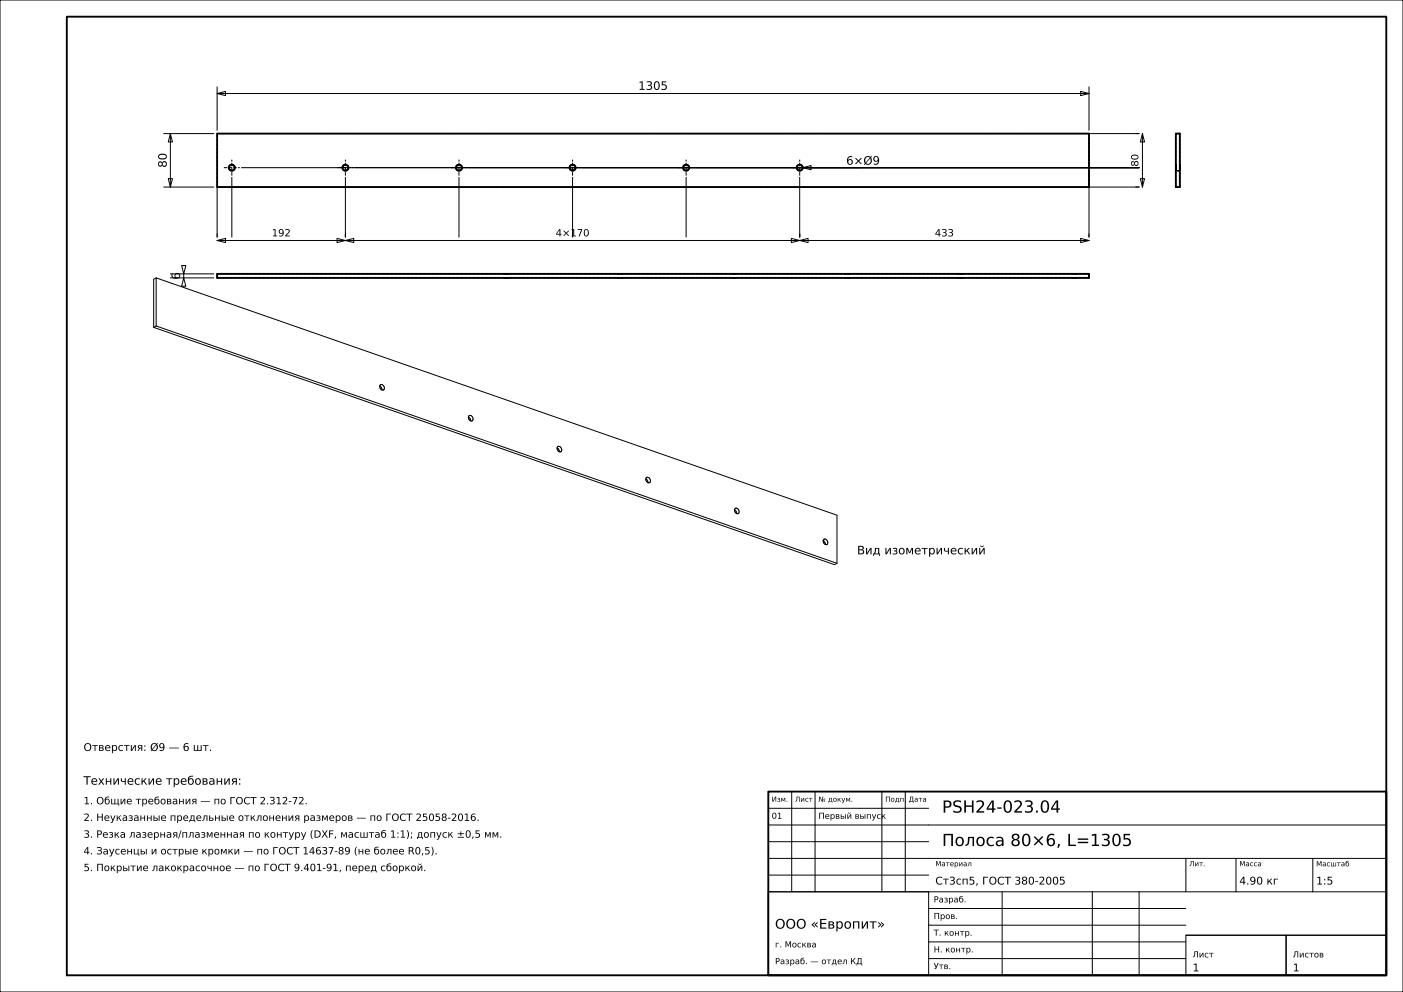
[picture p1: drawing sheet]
<svg xmlns="http://www.w3.org/2000/svg" width="420mm" height="297mm" viewBox="0 0 420 297" stroke-linecap="round" stroke-linejoin="round" font-family="sans-serif">
<g fill="none" stroke="#000" stroke-width=".3">
<path d="M0 0h420v297h-420zM49 40h15M51 40l.6 2.5h-1.2zM51 40v16M65 28l2.5-.6v1.2zM65 26v13M65 28h261M323.5 27.4l2.5 .6-2.5 .6zM326 26v13M326 40h15M342 40l.6 2.5h-1.2zM342 40v16"/>
<path d="M49 56h15M50.4 53.5h1.2l-.6 2.5zM65 56v15M69.4 53.1v17.9M72.3 50.2h268.7M103.4 53.1v17.9M137.4 53.1v17.9M171.4 53.1v17.9M205.4 53.1v17.9M239.4 53.1v17.9M240.3 50.2l2.5-.6v1.2zM341 56h-15v15"/>
<path d="M341.4 53.5h1.2l-.6 2.5zM54.4 79.5h1.2l-.6 2.5zM65 72l2.5-.6v1.2zM65 72h261M100.9 71.4l2.5 .6-2.5 .6zM103.4 72l2.5-.6v1.2zM236.9 71.4l2.5 .6-2.5 .6zM239.4 72l2.5-.6v1.2zM323.5 71.4l2.5 .6-2.5 .6zM46 98l203.8 71.1 .8-.5M46.7 83.2l-.7 .4v14.4M46.7 83.2v14.4"/>
<path d="M46.7 97.6l-.7 .4M46.7 83.2l203.9 71v14.4M46.7 97.6l203.9 71M51 83.2h13M51 82h13M55 83.2l.6 2.5h-1.2zM55 82v1.2M113.7 115.6l.5 .5 .1 .6M113.8 115.3a.85 .85 0 0 1 1.1 .4 .85 .85 0 0 1-.3 1.1 1.06 1.06 0 0 1-.8-1.5zM140.2 124.8l.5 .5 .2 .7M140.3 124.5a.85 .85 0 0 1 1.2 .4 .85 .85 0 0 1-.4 1.2 1.06 1.06 0 0 1-.8-1.6zM166.8 134.1l.5 .5 .1 .7"/>
<path d="M166.9 133.8a.85 .85 0 0 1 1.1 .4 .85 .85 0 0 1-.3 1.1 1.06 1.06 0 0 1-.8-1.5zM193.3 143.3l.5 .5 .2 .7M193.4 143.1a.85 .85 0 0 1 1.2 .3 .85 .85 0 0 1-.4 1.2 1.06 1.06 0 0 1-.8-1.5zM219.9 152.6l.5 .5 .1 .7M220 152.3a.85 .85 0 0 1 1.1 .4 .85 .85 0 0 1-.3 1.1 1.06 1.06 0 0 1-.8-1.5zM246.4 161.9l.5 .4 .2 .7M246.5 161.6a.85 .85 0 0 1 1.2 .3 .85 .85 0 0 1-.4 1.2 1.06 1.06 0 0 1-.8-1.5zM237 237v30M244 237v30M264 237v30M271 237v30M230 257h185"/>
<path d="M230 252h48M230 247h185M230 242h48M355 257v10M370 257v10M393 257v10M230 267h48v25h-48zM230 267h185M230 262h48M278 277h77M278 272h77M300 267v25"/>
<path d="M327 267v25M341 267v25M278 287h77M278 282h77M355 280h30v12h-30zM355 280h60M385 280h30v12h-30z"/>
</g>
<g fill="none" stroke="#000" stroke-width=".56">
<path d="M20 5h395v287h-395zM65 40h261v16h-261zM352 40h1.2v16h-1.2zM65 82h261v1.2h-261zM230 237h185v55h-185z"/>
<circle cx="69.4" cy="50.2" r=".9"/>
<circle cx="103.4" cy="50.2" r=".9"/>
<circle cx="137.4" cy="50.2" r=".9"/>
<circle cx="171.4" cy="50.2" r=".9"/>
<circle cx="205.4" cy="50.2" r=".9"/>
<circle cx="239.4" cy="50.2" r=".9"/>
</g>
<g fill="none" stroke="#000" stroke-width=".3" stroke-dasharray=".7 .5" stroke-linecap="butt">
<path d="M65 40h261M326 40v16M352 40v16M353.2 40h-1.2M65 56v-16M68.5 50.3v-.3M68.5 50l.2-.3M68.6 50.6l-.1-.3M68.7 49.7l.2-.3M68.8 50.9l-.2-.3M68.9 49.4l.3-.1M69.1 51l-.3-.1"/>
<path d="M69.2 49.3h.4M69.4 51.1l-.3-.1M69.6 49.3l.3 .1M69.7 51l-.3 .1M69.9 49.4l.2 .3M70 50.9l-.3 .1M70.1 49.7l.2 .3M70.2 50.6l-.2 .3M70.3 50v.3M70.3 50.3l-.1 .3M102.5 50.3v-.3M102.5 50l.2-.3"/>
<path d="M102.6 50.6l-.1-.3M102.7 49.7l.2-.3M102.8 50.9l-.2-.3M102.9 49.4l.3-.1M103.1 51l-.3-.1M103.2 49.3h.4M103.4 51.1l-.3-.1M103.6 49.3l.3 .1M103.7 51l-.3 .1M103.9 49.4l.2 .3M104 50.9l-.3 .1M104.1 49.7l.2 .3"/>
<path d="M104.2 50.6l-.2 .3M104.3 50v.3M104.3 50.3l-.1 .3M136.5 50.3v-.3M136.5 50l.2-.3M136.6 50.6l-.1-.3M136.7 49.7l.2-.3M136.8 50.9l-.2-.3M136.9 49.4l.3-.1M137.1 51l-.3-.1M137.2 49.3h.4M137.4 51.1l-.3-.1"/>
<path d="M137.6 49.3l.3 .1M137.7 51l-.3 .1M137.9 49.4l.2 .3M138 50.9l-.3 .1M138.1 49.7l.2 .3M138.2 50.6l-.2 .3M138.3 50v.3M138.3 50.3l-.1 .3M170.5 50.3v-.3M170.5 50l.2-.3M170.6 50.6l-.1-.3M170.7 49.7l.2-.3"/>
<path d="M170.8 50.9l-.2-.3M170.9 49.4l.3-.1M171.1 51l-.3-.1M171.2 49.3h.4M171.4 51.1l-.3-.1M171.6 49.3l.3 .1M171.7 51l-.3 .1M171.9 49.4l.2 .3M172 50.9l-.3 .1M172.1 49.7l.2 .3M172.2 50.6l-.2 .3M172.3 50v.3"/>
<path d="M172.3 50.3l-.1 .3M204.5 50.3v-.3M204.5 50l.2-.3M204.6 50.6l-.1-.3M204.7 49.7l.2-.3M204.8 50.9l-.2-.3M204.9 49.4l.3-.1M205.1 51l-.3-.1M205.2 49.3h.4M205.4 51.1l-.3-.1M205.6 49.3l.3 .1M205.7 51l-.3 .1"/>
<path d="M205.9 49.4l.2 .3M206 50.9l-.3 .1M206.1 49.7l.2 .3M206.2 50.6l-.2 .3M206.3 50v.3M206.3 50.3l-.1 .3M238.5 50.3v-.3M238.5 50l.2-.3M238.6 50.6l-.1-.3M238.7 49.7l.2-.3M238.8 50.9l-.2-.3M238.9 49.4l.3-.1"/>
<path d="M239.1 51l-.3-.1M239.2 49.3h.4M239.4 51.1l-.3-.1M239.6 49.3l.3 .1M239.7 51l-.3 .1M239.9 49.4l.2 .3M240 50.9l-.3 .1M240.1 49.7l.2 .3M240.2 50.6l-.2 .3M240.3 50v.3M240.3 50.3l-.1 .3M326 56h-261"/>
<path d="M352 51.1v-.1M352 51v-.1M352 50.9v-.1M352 50.8v-.2M352 50.6v-.2M352 50.4v-.2M352 50.2v-.2M352 50v-.2M352 49.8v-.2M352 49.6v-.1M352 49.5v-.1M352 49.4v-.1"/>
<path d="M352 49.3v.1M352 49.4v.1M352 49.5v.1M352 49.6v.2M352 49.8v.2M352 50v.2M352 50.2v.2M352 50.4v.2M352 50.6v.2M352 50.8v.1M352 50.9v.1M352 51v.1"/>
<path d="M352 56h1.2M353.2 51.1h-1.2M353.2 51.1v-.1M353.2 51v-.1M353.2 50.9v-.1M353.2 50.8v-.2M353.2 50.6v-.2M353.2 50.4v-.2M353.2 50.2v-.2M353.2 50v-.2M353.2 49.8v-.2M353.2 49.6v-.1"/>
<path d="M353.2 49.5v-.1M353.2 49.4v-.1M353.2 49.3v.1M353.2 49.4v.1M353.2 49.5v.1M353.2 49.6v.2M353.2 49.8v.2M353.2 50v.2M353.2 50.2v.2M353.2 50.4v.2M353.2 50.6v.2M353.2 50.8v.1"/>
<path d="M353.2 50.9v.1M353.2 51v.1M353.2 56v-16M65 83.2v-1.2M65 83.2h261M65 82h261M150.7 83.2h.1M150.7 82h.1M150.8 82h-.1M150.8 83.2h-.1M150.8 82h.1M150.8 83.2h.1"/>
<path d="M150.9 83.2h-.1M150.9 83.2h.1M150.9 82h-.1M150.9 82h.1M151 82h-.1M151 83.2h-.1M151 83.2h.1M151 82h.2M151.1 83.2h.1M151.1 82h-.1M151.2 83.2h-.2M151.2 83.2h.1"/>
<path d="M151.2 82h-.1M151.2 82h.2M151.3 83.2h.1M151.3 82h-.1M151.4 83.2h-.2M151.4 83.2h.1M151.4 82h-.1M151.4 82h.2M151.5 83.2h.1M151.5 82h-.1M151.6 83.2h.1M151.6 83.2h-.2"/>
<path d="M151.6 82h-.1M151.6 82h.2M151.7 83.2h.1M151.7 82h-.1M151.8 83.2h.1M151.8 83.2h-.2M151.8 82h.2M151.8 82h-.1M151.9 83.2h.1M151.9 82h-.1M152 83.2h.1M152 83.2h-.2"/>
<path d="M152 82h.2M152 82h-.1M152.1 83.2h.1M152.1 82h-.1M152.2 83.2h-.2M152.2 82h.1M152.2 82h-.1M152.2 83.2h.1M152.3 83.2h.1M152.3 83.2h-.1M152.3 82h.1M152.3 82h-.1"/>
<path d="M152.4 82h-.1M152.4 83.2h-.1M152.4 82h.1M152.4 83.2h.1M152.5 83.2h-.1M152.5 82h-.1M184.7 83.2h.1M184.7 82h.1M184.8 82h-.1M184.8 83.2h-.1M184.8 82h.1M184.8 83.2h.1"/>
<path d="M184.9 83.2h-.1M184.9 83.2h.1M184.9 82h-.1M184.9 82h.1M185 82h-.1M185 83.2h-.1M185 83.2h.1M185 82h.2M185.1 83.2h.1M185.1 82h-.1M185.2 83.2h-.2M185.2 83.2h.1"/>
<path d="M185.2 82h-.1M185.2 82h.2M185.3 83.2h.1M185.3 82h-.1M185.4 83.2h-.2M185.4 83.2h.1M185.4 82h-.1M185.4 82h.2M185.5 83.2h.1M185.5 82h-.1M185.6 83.2h.1M185.6 83.2h-.2"/>
<path d="M185.6 82h-.1M185.6 82h.2M185.7 83.2h.1M185.7 82h-.1M185.8 83.2h.1M185.8 83.2h-.2M185.8 82h.2M185.8 82h-.1M185.9 83.2h.1M185.9 82h-.1M186 83.2h.1M186 83.2h-.2"/>
<path d="M186 82h.2M186 82h-.1M186.1 83.2h.1M186.1 82h-.1M186.2 83.2h-.2M186.2 82h.1M186.2 82h-.1M186.2 83.2h.1M186.3 83.2h.1M186.3 83.2h-.1M186.3 82h.1M186.3 82h-.1"/>
<path d="M186.4 82h-.1M186.4 83.2h-.1M186.4 82h.1M186.4 83.2h.1M186.5 83.2h-.1M186.5 82h-.1M218.7 83.2h.1M218.7 82h.1M218.8 82h-.1M218.8 83.2h-.1M218.8 82h.1M218.8 83.2h.1"/>
<path d="M218.9 83.2h-.1M218.9 83.2h.1M218.9 82h-.1M218.9 82h.1M219 82h-.1M219 83.2h-.1M219 83.2h.1M219 82h.2M219.1 83.2h.1M219.1 82h-.1M219.2 83.2h-.2M219.2 83.2h.1"/>
<path d="M219.2 82h-.1M219.2 82h.2M219.3 83.2h.1M219.3 82h-.1M219.4 83.2h-.2M219.4 83.2h.1M219.4 82h-.1M219.4 82h.2M219.5 83.2h.1M219.5 82h-.1M219.6 83.2h.1M219.6 83.2h-.2"/>
<path d="M219.6 82h-.1M219.6 82h.2M219.7 83.2h.1M219.7 82h-.1M219.8 83.2h.1M219.8 83.2h-.2M219.8 82h.2M219.8 82h-.1M219.9 83.2h.1M219.9 82h-.1M220 83.2h.1M220 83.2h-.2"/>
<path d="M220 82h.2M220 82h-.1M220.1 83.2h.1M220.1 82h-.1M220.2 83.2h-.2M220.2 82h.1M220.2 82h-.1M220.2 83.2h.1M220.3 83.2h.1M220.3 83.2h-.1M220.3 82h.1M220.3 82h-.1"/>
<path d="M220.4 82h-.1M220.4 83.2h-.1M220.4 82h.1M220.4 83.2h.1M220.5 83.2h-.1M220.5 82h-.1M252.7 83.2h.1M252.7 82h.1M252.8 82h-.1M252.8 83.2h-.1M252.8 82h.1M252.8 83.2h.1"/>
<path d="M252.9 83.2h-.1M252.9 83.2h.1M252.9 82h-.1M252.9 82h.1M253 82h-.1M253 83.2h-.1M253 83.2h.1M253 82h.2M253.1 83.2h.1M253.1 82h-.1M253.2 83.2h-.2M253.2 83.2h.1"/>
<path d="M253.2 82h-.1M253.2 82h.2M253.3 83.2h.1M253.3 82h-.1M253.4 83.2h-.2M253.4 83.2h.1M253.4 82h-.1M253.4 82h.2M253.5 83.2h.1M253.5 82h-.1M253.6 83.2h.1M253.6 83.2h-.2"/>
<path d="M253.6 82h-.1M253.6 82h.2M253.7 83.2h.1M253.7 82h-.1M253.8 83.2h.1M253.8 83.2h-.2M253.8 82h.2M253.8 82h-.1M253.9 83.2h.1M253.9 82h-.1M254 83.2h.1M254 83.2h-.2"/>
<path d="M254 82h.2M254 82h-.1M254.1 83.2h.1M254.1 82h-.1M254.2 83.2h-.2M254.2 82h.1M254.2 82h-.1M254.2 83.2h.1M254.3 83.2h.1M254.3 83.2h-.1M254.3 82h.1M254.3 82h-.1"/>
<path d="M254.4 82h-.1M254.4 83.2h-.1M254.4 82h.1M254.4 83.2h.1M254.5 83.2h-.1M254.5 82h-.1M286.7 83.2h.1M286.7 82h.1M286.8 82h-.1M286.8 83.2h-.1M286.8 82h.1M286.8 83.2h.1"/>
<path d="M286.9 83.2h-.1M286.9 83.2h.1M286.9 82h-.1M286.9 82h.1M287 82h-.1M287 83.2h-.1M287 83.2h.1M287 82h.2M287.1 83.2h.1M287.1 82h-.1M287.2 83.2h-.2M287.2 83.2h.1"/>
<path d="M287.2 82h-.1M287.2 82h.2M287.3 83.2h.1M287.3 82h-.1M287.4 83.2h-.2M287.4 83.2h.1M287.4 82h-.1M287.4 82h.2M287.5 83.2h.1M287.5 82h-.1M287.6 83.2h.1M287.6 83.2h-.2"/>
<path d="M287.6 82h-.1M287.6 82h.2M287.7 83.2h.1M287.7 82h-.1M287.8 83.2h.1M287.8 83.2h-.2M287.8 82h.2M287.8 82h-.1M287.9 83.2h.1M287.9 82h-.1M288 83.2h.1M288 83.2h-.2"/>
<path d="M288 82h.2M288 82h-.1M288.1 83.2h.1M288.1 82h-.1M288.2 83.2h-.2M288.2 82h.1M288.2 82h-.1M288.2 83.2h.1M288.3 83.2h.1M288.3 83.2h-.1M288.3 82h.1M288.3 82h-.1"/>
<path d="M288.4 82h-.1M288.4 83.2h-.1M288.4 82h.1M288.4 83.2h.1M288.5 83.2h-.1M288.5 82h-.1M320.7 83.2h.1M320.7 82h.1M320.8 82h-.1M320.8 83.2h-.1M320.8 82h.1M320.8 83.2h.1"/>
<path d="M320.9 83.2h-.1M320.9 83.2h.1M320.9 82h-.1M320.9 82h.1M321 82h-.1M321 83.2h-.1M321 83.2h.1M321 82h.2M321.1 83.2h.1M321.1 82h-.1M321.2 83.2h-.2M321.2 83.2h.1"/>
<path d="M321.2 82h-.1M321.2 82h.2M321.3 83.2h.1M321.3 82h-.1M321.4 83.2h-.2M321.4 83.2h.1M321.4 82h-.1M321.4 82h.2M321.5 83.2h.1M321.5 82h-.1M321.6 83.2h.1M321.6 83.2h-.2"/>
<path d="M321.6 82h-.1M321.6 82h.2M321.7 83.2h.1M321.7 82h-.1M321.8 83.2h.1M321.8 83.2h-.2M321.8 82h.2M321.8 82h-.1M321.9 83.2h.1M321.9 82h-.1M322 83.2h.1M322 83.2h-.2"/>
<path d="M322 82h.2M322 82h-.1M322.1 83.2h.1M322.1 82h-.1M322.2 83.2h-.2M322.2 82h.1M322.2 82h-.1M322.2 83.2h.1M322.3 83.2h.1M322.3 83.2h-.1M322.3 82h.1M322.3 82h-.1"/>
<path d="M322.4 82h-.1M322.4 83.2h-.1M322.4 82h.1M322.4 83.2h.1M322.5 83.2h-.1M322.5 82h-.1M326 82v1.2"/>
</g>
<path d="M67 50.2h4.8M69.4 52.6v-4.8M101 50.2h4.8M103.4 52.6v-4.8M135 50.2h4.8M137.4 52.6v-4.8M169 50.2h4.8M171.4 52.6v-4.8M203 50.2h4.8M205.4 52.6v-4.8M237 50.2h4.8M239.4 52.6v-4.8" fill="none" stroke="#000" stroke-width=".3" stroke-dasharray="1.1 .4" stroke-linecap="butt"/>
<g font-size="5">
<text x="282" y="243.3">PSH24-023.04</text>
<text x="282" y="253.3">Полоса 80×6, L=1305</text>
</g>
<text font-size="4" x="232" y="278">ООО «Европит»</text>
<g font-size="3.5">
<text x="191.1" y="26.9">1305</text>
<text x="49.9" y="50.2" transform="rotate(-90 49.9 50.2)">80</text>
<text x="253.3" y="49.3">6×Ø9</text>
<text x="53.9" y="83.7" transform="rotate(-90 53.9 83.7)">6</text>
<text x="256.6" y="166">Вид изометрический</text>
<text x="25" y="234.9">Технические требования:</text>
</g>
<g font-size="3.2">
<text x="25" y="224.8">Отверстия: Ø9 — 6 шт.</text>
<text x="280" y="264.8">Ст3сп5, ГОСТ 380-2005</text>
<text x="371" y="264.8">4.90 кг</text>
<text x="394" y="264.8">1:5</text>
<text x="357" y="290.8">1</text>
<text x="387" y="290.8">1</text>
</g>
<g font-size="3">
<text x="340.8" y="49.9" transform="rotate(-90 340.8 49.9)">80</text>
<text x="81.3" y="70.8">192</text>
<text x="166.3" y="70.8">4×170</text>
<text x="279.8" y="70.8">433</text>
<text x="25" y="240.8">1. Общие требования — по ГОСТ 2.312-72.</text>
<text x="25" y="245.8">2. Неуказанные предельные отклонения размеров — по ГОСТ 25058-2016.</text>
<text x="25" y="250.8">3. Резка лазерная/плазменная по контуру (DXF, масштаб 1:1); допуск ±0,5 мм.</text>
<text x="25" y="255.8">4. Заусенцы и острые кромки — по ГОСТ 14637-89 (не более R0,5).</text>
<text x="25" y="260.8">5. Покрытие лакокрасочное — по ГОСТ 9.401-91, перед сборкой.</text>
</g>
<g font-size="2.5">
<text x="231" y="245.1">01</text>
<text x="245" y="245.1">Первый выпуск</text>
<text x="279.5" y="270.2">Разраб.</text>
<text x="279.5" y="275.1">Пров.</text>
<text x="279.5" y="280.1">Т. контр.</text>
<text x="232" y="283.6">г. Москва</text>
<text x="279.5" y="285.1">Н. контр.</text>
<text x="357" y="286.6">Лист</text>
<text x="387" y="286.6">Листов</text>
<text x="232" y="288.7">Разраб. — отдел КД</text>
<text x="279.5" y="290.1">Утв.</text>
</g>
<g font-size="2.1">
<text x="231" y="240">Изм.</text>
<text x="238" y="240">Лист</text>
<text x="245" y="240">№ докум.</text>
<text x="265" y="240">Подп.</text>
<text x="272" y="240">Дата</text>
<text x="280" y="259.3">Материал</text>
<text x="356" y="259.3">Лит.</text>
<text x="371" y="259.3">Масса</text>
<text x="394" y="259.4">Масштаб</text>
</g>
</svg>
